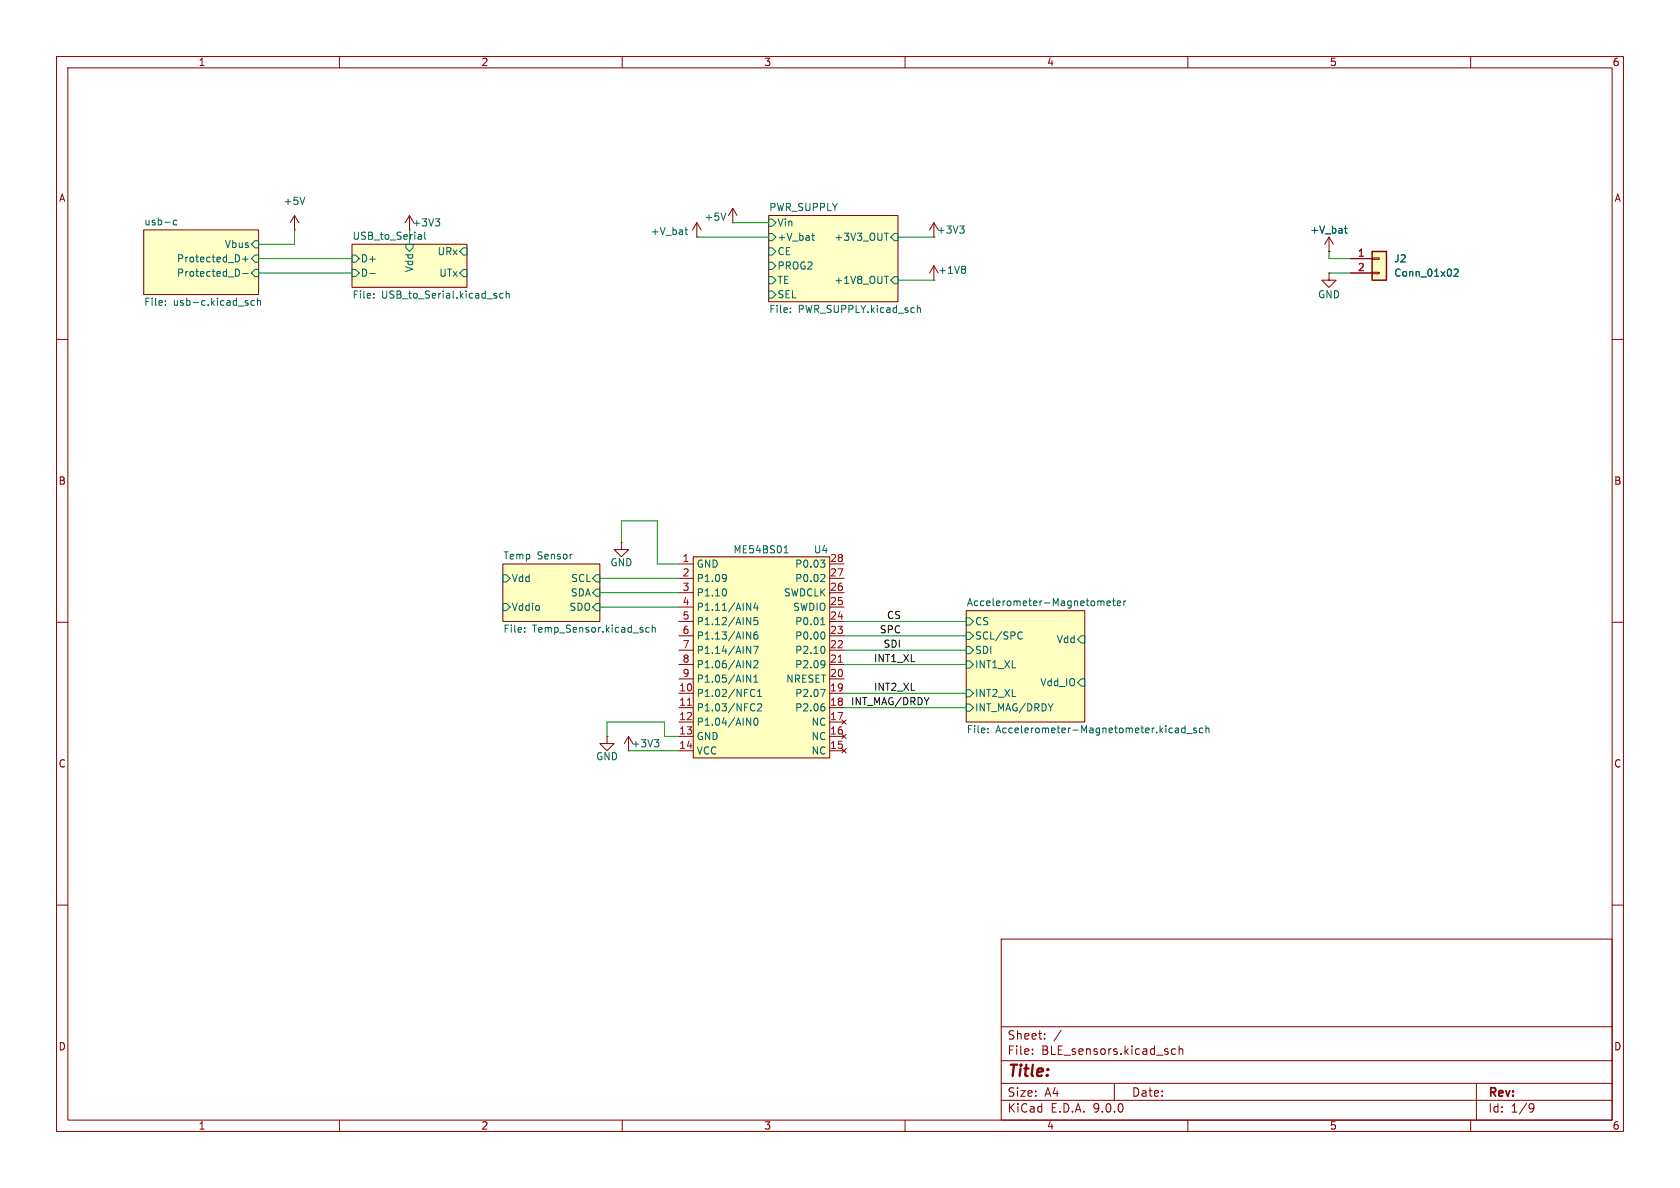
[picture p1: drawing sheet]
<svg xmlns="http://www.w3.org/2000/svg" width="297mm" height="210mm" viewBox="0 0 297 210" stroke-linecap="round" stroke-linejoin="round" font-family="sans-serif">
<g fill="none" stroke="#840000" stroke-width=".18">
<path d="M10 10h277v190h-277zM12 12h273v186h-273zM60 10v2M110 10v2M160 10v2M210 10v2M260 10v2M135.9 38.1h22.8v15.2h-22.8zM25.4 40.6h20.3v11.5h-20.3zM62.2 43.2h20.3v7.6h-20.3zM234.9 44.5h.1M234.9 48.3v1.2h1.3l-1.3 1.3-1.2-1.3h1.2"/>
<path d="M234.9 48.3h.1M234.9 41.9l-.7 1.3M234.9 41.9l.8 1.3M234.9 41.9v2.6M10 60h2M285 60h2M88.9 99.7h17.1v10.2h-17.1zM10 110h2M170.8 108h21v19.6h-21zM285 110h2M10 160h2M177 166h108v32h-108z"/>
<path d="M285 160h2M60 198v2M110 198v2M160 198v2M177 194.5h108M177 191.5h108M177 187.5h108M177 181.5h108M182.5 186.3v.1M182.5 185.5v.1M184.7 183.6v.1M184.7 182.8v.1"/>
<path d="M187.6 182.1l-1.3 2M197 191.5v3M207.8 185.5l-.4-.1-.3 .3v.4l.1 .2h.6M208.5 185.5l.2-.1 .3 .1 .1 .9M208.5 184.9v1.5M210 198v2M260 198v2M261 191.5v6.5M270.6 195.1l.5 .1a.99 .99 0 0 1-.4 1.4h-.2M271.2 195.7l-.3 .3h-.3"/>
</g>
<g fill="#ffffc8" stroke="#ffffc8" stroke-width=".18">
<path d="M135.9 38.1h22.8v15.2h-22.8z"/>
<path d="M62.2 43.2h20.3v7.6h-20.3z"/>
<path d="M25.4 40.6h20.3v11.5h-20.3z"/>
</g>
<g fill="#ffffc2" stroke="#ffffc2" stroke-width=".18">
<path d="M170.8 108h21v19.6h-21z"/>
<path d="M88.9 99.7h17.1v10.2h-17.1z"/>
</g>
<g fill="none" stroke="#006464" stroke-width=".18">
<path d="M31.2 39l-.3-.1-.3 .3 .2 .5h.4M135.9 38.7h.6l.7 .7-.7 .6h-.6zM237.9 39.9v1.1l.3 .2M29.2 53.9v.1M29.2 53.2v.1M42.1 47.6l.2 .5-.2 .7M42.9 48.4h1M42.9 45.8h1M43.4 45.3v1M43.7 53.6l.2 .1-.2 .3M43.7 53.1l.1 .1M44.4 45.7l.7-.6h.6v1.3h-.6z"/>
<path d="M44.4 48.3l.7-.7h.6v1.3h-.6zM45 53.2l-.4-.1-.2 .3 .1 .5h.5M45.1 42.5h.6v1.3h-.6l-.7-.6zM45.5 53.3l.2-.2 .3 .1 .1 .8M45.5 52.7v1.3M62.2 45.1h.7l.6 .6-.6 .7h-.7zM62.2 47.6h.7l.6 .7-.6 .6h-.7zM65.4 48.4h.9M66.1 52.6v.1M66.1 51.9v.1M71.8 43.2h1.2v.6l-.6 .7-.6-.7zM74.3 41.5l.2 .1v.7"/>
<path d="M74.5 42.2l-.4 .1M74.5 41.8h-.4M75.1 41v1.1l.2 .2M81.3 44.5l.6-.7h.6v1.3h-.6zM81.9 47.6h.6v1.3h-.6l-.6-.6zM88.9 51.9h-.3l-.3 .2 .2 .5h.4M89.5 52l.2-.1h.3v.8M89.5 51.4v1.3M135.9 41.3h.6l.7 .6-.7 .6h-.6zM135.9 43.8h.6l.7 .7-.7 .6h-.6zM135.9 46.4h.6l.7 .6-.7 .6h-.6zM135.9 51.4h.6l.7 .7-.7 .6h-.6z"/>
<path d="M135.9 48.9h.6l.7 .6-.7 .7h-.6zM139.7 55.1v.1M139.7 54.5v.1M143.5 41.6h.5M143.7 41.2v1.1l.3 .2M156.3 48.8h.8M156.3 41.2h.8M157.5 49.5l.6-.6h.6v1.3h-.6zM157.5 41.9l.6-.6h.6v1.2h-.6zM162.2 54v1.2M162.2 54.5l.2-.1 .3 .1v.7M237.7 40.4h.5"/>
<path d="M88.9 101.6h.6l.7 .6-.7 .7h-.6zM88.9 106.7h.6l.7 .6-.7 .7h-.6zM92.7 111.6v.2M92.7 111v.1M104.8 102.2l.6-.6h.6v1.3h-.6zM104.8 107.3l.6-.6h.6v1.3h-.6zM105.4 104.1h.6v1.3h-.6l-.6-.6zM114.8 111l-.4-.1-.2 .3 .1 .5h.5M115.3 111l.2-.1 .3 .1 .1 .8M115.3 110.5v1.3M170.8 109.2h.6l.7 .7-.7 .6h-.6zM170.8 116.8h.6l.7 .7-.7 .6h-.6z"/>
<path d="M170.8 111.8h.6l.7 .6-.7 .6h-.6zM170.8 114.3h.6l.7 .6-.7 .7h-.6zM180.4 111.7l.3 .1M180.7 112.9l-.3 .1M191.1 112.4h.7v1.3h-.7l-.6-.7zM194.8 106.2l.4 .2v.7M195.7 106.7l.6-.2v-.2l-.4-.1-.2 .2 .1 .6h.5M196.7 106.2h.5M196.9 105.8v1.1l.3 .2M197.5 106.7l.6-.2v-.2l-.4-.1-.2 .2 .1 .6h.5M198.7 106.2v.9M199 106.2l-.3 .3"/>
<path d="M170.8 121.9h.6l.7 .7-.7 .6h-.6zM170.8 124.5h.6l.7 .6-.7 .6h-.6zM174.7 129.4v.1M174.7 128.8v.1M191.1 120h.7v1.3h-.7l-.6-.6zM208.3 128.8l.1 .7M208.4 129.5h-.2M208.4 129l-.2 .1M209.5 128.3v1.2M209.5 128.8l-.4-.1-.2 .2 .1 .6h.5M209.8 129.7h1M211.5 128.8l-.3-.1-.2 .2 .1 .2 .4 .1v.3h-.5"/>
<path d="M212.6 128.8l-.3-.1-.3 .2 .2 .6h.4M213.2 128.8l.2-.1 .3 .1v.7M213.2 128.3v1.2"/>
</g>
<path d="M122.6 98.4h24.1v35.6h-24.1z" fill="#ffffc2"/>
<g fill="none" stroke="#840000" stroke-width=".18">
<path d="M120 99.7h2.6M122.6 98.4h24.1v35.6h-24.1zM146.7 99.7h2.5M120 102.2h2.6M120 104.8h2.6M120 107.3h2.6M120 109.9h2.6M120 112.4h2.6M120 114.9h2.6M120 117.5h2.6M146.7 102.2h2.5M146.7 104.8h2.5"/>
<path d="M146.7 107.3h2.5M146.7 109.9h2.5M146.7 112.4h2.5M146.7 114.9h2.5M146.7 117.5h2.5M120 120h2.6M120 122.6h2.6M120 125.1h2.6M120 127.6h2.6M120 130.2h2.6M120 132.7h2.6M146.7 120h2.5"/>
<path d="M146.7 122.6h2.5M146.7 125.1h2.5M146.7 127.6h2.5M146.7 130.2h2.5M146.7 132.7h2.5M148.8 127.3l.8 .7M148.8 129.8l.8 .8M148.8 132.3l.8 .8M149.6 127.3l-.8 .7M149.6 129.8l-.8 .8M149.6 132.3l-.8 .8"/>
</g>
<g fill="none" stroke="#006464" stroke-width=".18">
<path d="M138.6 97.7h.7M138.7 96.8l.3-.3v1.2M145 99h.8l-.4 .5M145.6 99.5l.2 .2v.3l-.2 .3M128.1 104.1a.79 .79 0 0 1 0 1.3M128.2 101.5l.2 .2a1.03 1.03 0 0 1-.2 1.1M128.4 102.1l-.2 .2M132 106.6l.7 1.3v-1.3M132 109.2l.7 1.2v-1.2M132 111.7l.7 1.3v-1.3M132 114.2l.7 1.3v-1.3M132 116.8l.7 1.3v-1.3"/>
<path d="M132 119.3l.7 1.3v-1.3M133.2 114.2h.8l-.5 1.3M133.3 116.9l.4-.1 .3 .3-.8 1h.8M133.3 119.7l.3-.4v1.3M133.6 106.6l-.3 .9h.7M133.9 107v.9M133.9 111.7l-.4 .1a.86 .86 0 0 0 0 1.2l.4-.1 .1-.5-.3-.2h-.2l-.2 .2M133.9 109.2h-.6v.6l.1-.2 .5 .1 .1 .2-.1 .4-.2 .1-.4-.1M145.1 110.4h.7M145.4 109.3l.1-.1v1.2M145.5 111.7a.79 .79 0 0 1 0 1.3M145.5 114.2a.79 .79 0 0 1 0 1.3"/>
<path d="M145.6 101.5l.2 .3v.3l-.8 .7h.8M145.6 116.8l.2 .1a1.03 1.03 0 0 1-.2 1.1M145.8 117.3l-.2 .3M132 126.9l.7 1.3v-1.3M132.9 121.9h.3l.2 .1M133.2 124.4l.2 .1M133.3 120.6h.7M133.4 123l-.2 .1h-.3M133.4 125.6l-.2 .1M133.4 127l.2-.1a.68 .68 0 0 1 .4 .7 .68 .68 0 0 1-.4 .6 .84 .84 0 0 1-.2-1.2zM133.9 123.1h.8M133.9 122.2l.4-.3v1.2"/>
<path d="M133.9 124.5l.5-.1 .3 .4-.8 .9h.8M145 121.9h.9l-.5 1.2M145.5 124.4h.2M145.6 124.9l.2 .2v.3l-.2 .3"/>
</g>
<path d="M148.2 117.1h.7M121.5 124.7h.8" fill="none" stroke="#a90000" stroke-width=".18"/>
<path d="M242.6 44.5h2.5v5h-2.5z" fill="#ffffc2"/>
<path d="M242.6 44.5h2.5v5h-2.5z" fill="none" stroke="#840000" stroke-width=".25"/>
<g fill="none" stroke="#840000" stroke-width=".18">
<path d="M52.1 38.1l-.8 1.3M52.1 38.1l.7 1.3M52.1 38.1v2.5M72.4 38.1l-.8 1.3M72.4 38.1l.8 1.3M72.4 38.1v2.5M123.2 39.4l-.8 1.2M123.2 39.4l.8 1.2M123.2 39.4v2.5M129.5 39.4h.1M129.5 36.8l-.7 1.3M129.5 36.8l.8 1.3"/>
<path d="M129.5 36.8v2.6M165.1 39.4v2.5M165.1 39.4l-.8 1.2M165.1 39.4l.8 1.2M52.1 40.6h.1M123.2 41.9h.1M165.1 49.5h.1M165.1 47l-.8 1.3M165.1 47l.8 1.3M165.1 47v2.5M234.9 44.5h.1M238.8 45.7h3.8"/>
<path d="M238.8 48.3h3.8M242.6 45.6h1.2v.2h-1.2zM242.6 48.1h1.2v.3h-1.2zM109.9 95.9v1.3h1.2l-1.2 1.2-1.3-1.2h1.3M109.9 95.9h.1M107.3 130.2v1.2h1.3l-1.3 1.3-1.3-1.3h1.3M107.3 130.2h.1M111.1 130.2l-.7 1.2M111.1 130.2l.8 1.2M111.1 130.2v2.5"/>
</g>
<g fill="none" stroke="#006464" stroke-width=".18">
<path d="M53.9 34.9l-.4 1.2M76.9 38.7h.8l-.4 .5M77.5 39.2l.2 .2v.3l-.2 .2M128.3 37.7l-.4 1.2M169.7 39.9h.7l-.4 .5M237.9 39.9v1.1l.3 .2M121.1 40.6h.5M121.3 40.2v1.1l.3 .2M170.2 40.4l.2 .3v.3l-.2 .2M170.5 47.1l.2 .2-.2 .3 .2 .2v.3l-.2 .2M237.7 40.4h.5M257.1 47.7l.5-.1 .2 .3-.8 .9h.8"/>
<path d="M115.7 130.8h.8l-.5 .4M116.2 131.2l.3 .3v.3l-.3 .2"/>
</g>
<g fill="none" stroke="#009600" stroke-width=".18">
<path d="M129.5 39.4h6.4M45.7 45.7h16.5M45.7 48.3h16.5M52.1 40.6v2.6h-6.4M123.2 41.9h12.7M158.7 41.9h6.4M158.7 49.5h6.4M234.9 44.5v1.2h3.9M234.9 48.3h3.9M109.9 95.9v-3.8h6.3v7.6h3.8M106 107.3h14M106 102.2h14"/>
<path d="M106 104.8h14M149.2 109.9h21.6M149.2 114.9h21.6M149.2 117.5h21.6M149.2 112.4h21.6M107.3 130.2v-2.6h10.2v2.6h2.5M111.1 132.7h8.9M149.2 122.6h21.6M149.2 125.1h21.6"/>
</g>
<text font-size="2.8" fill="#840000" x="178" y="190.9">Title:</text>
<g font-size="2.1" fill="#840000">
<text x="178" y="184">Sheet:</text>
<text x="178" y="186.7">File:</text>
<text x="184.1" y="186.7">BLE_sensors.kicad_sch</text>
<text x="178" y="196.9">KiCad</text>
<text x="178" y="194.1">Size:</text>
<text x="184.7" y="194.1">A4</text>
<text x="185.7" y="196.9">E.D.A.</text>
<text x="193.3" y="196.9">9.0.0</text>
<text x="200" y="194.1">Date:</text>
<text x="263" y="194.3">Rev:</text>
<text x="263" y="196.9">Id:</text>
<text x="267.1" y="196.9">1/9</text>
</g>
<g font-size="1.8" fill="#840000">
<text x="35" y="11.9">1</text>
<text x="85" y="11.9">2</text>
<text x="135" y="11.9">3</text>
<text x="185" y="11.9">4</text>
<text x="235" y="11.9">5</text>
<text x="285" y="11.9">6</text>
<text x="10.3" y="35.9">A</text>
<text x="285.3" y="35.9">A</text>
<text x="10.3" y="85.9">B</text>
<text x="285.3" y="85.9">B</text>
<text x="10.3" y="135.9">C</text>
<text x="285.3" y="135.9">C</text>
<text x="10.3" y="185.9">D</text>
<text x="285.3" y="185.9">D</text>
<text x="35" y="199.9">1</text>
<text x="85" y="199.9">2</text>
<text x="135" y="199.9">3</text>
<text x="185" y="199.9">4</text>
<text x="235" y="199.9">5</text>
<text x="285" y="199.9">6</text>
</g>
<g font-size="1.8" fill="#006464">
<text x="25.4" y="39.9">usb-c</text>
<text x="50" y="36.4">+5V</text>
<text x="72.8" y="40.2">+3V3</text>
<text x="114.9" y="41.8">+V_bat</text>
<text x="124.5" y="39.2">+5V</text>
<text x="135.9" y="37.4">PWR_SUPPLY</text>
<text x="137.4" y="40.2">Vin</text>
<text x="165.5" y="41.5">+3V3</text>
<text x="231.5" y="41.5">+V_bat</text>
<text x="31.2" y="46.6">Protected_D+</text>
<text x="39.6" y="44">Vbus</text>
<text x="63.7" y="46.6">D+</text>
<text x="77.3" y="45.3">URx</text>
<text x="137.4" y="42.8">+V_bat</text>
<text x="137.4" y="45.3">CE</text>
<text x="137.4" y="47.9">PROG2</text>
<text x="147.4" y="42.8">+3V3_OUT</text>
<text x="246.4" y="46.6">J2</text>
<text x="31.2" y="49.1">Protected_D-</text>
<text x="62.2" y="53.1">File:</text>
<text x="63.7" y="49.1">D-</text>
<text x="67.5" y="53.1">USB_to_Serial.kicad_sch</text>
<text x="73.3" y="48.2" transform="rotate(-90 73.3 48.2)">Vdd</text>
<text x="77.6" y="49.1">UTx</text>
<text x="137.4" y="52.9">SEL</text>
<text x="137.4" y="50.4">TE</text>
<text x="147.4" y="50.4">+1V8_OUT</text>
<text x="165.8" y="48.6">+1V8</text>
<text x="232.9" y="52.9">GND</text>
<text x="246.4" y="49.1">Conn_01x02</text>
<text x="25.4" y="54.4">File:</text>
<text x="30.6" y="54.4">usb-c.kicad_sch</text>
<text x="135.9" y="55.7">File:</text>
<text x="141.1" y="55.7">PWR_SUPPLY.kicad_sch</text>
<text x="88.9" y="99">Temp</text>
<text x="95" y="99">Sensor</text>
<text x="107.8" y="100.3">GND</text>
<text x="123.1" y="100.6">GND</text>
<text x="129.6" y="98">ME54BS01</text>
<text x="140.5" y="100.6">P0.03</text>
<text x="143.8" y="98">U4</text>
<text x="90.4" y="103.1">Vdd</text>
<text x="100.8" y="105.6">SDA</text>
<text x="100.9" y="103.1">SCL</text>
<text x="123.1" y="103.1">P1.09</text>
<text x="123.1" y="105.6">P1.10</text>
<text x="138.5" y="105.6">SWDCLK</text>
<text x="140.5" y="103.1">P0.02</text>
<text x="170.8" y="107.2">Accelerometer-Magnetometer</text>
<text x="88.9" y="112.2">File:</text>
<text x="90.4" y="108.2">Vddio</text>
<text x="94.1" y="112.2">Temp_Sensor.kicad_sch</text>
<text x="100.6" y="108.2">SDO</text>
<text x="123.1" y="108.2">P1.11/AIN4</text>
<text x="123.1" y="110.7">P1.12/AIN5</text>
<text x="123.1" y="113.3">P1.13/AIN6</text>
<text x="140.1" y="108.2">SWDIO</text>
<text x="140.5" y="110.7">P0.01</text>
<text x="140.5" y="113.3">P0.00</text>
<text x="172.3" y="110.7">CS</text>
<text x="172.3" y="113.3">SCL/SPC</text>
<text x="186.7" y="113.9">Vdd</text>
<text x="123.1" y="115.8">P1.14/AIN7</text>
<text x="123.1" y="118.3">P1.06/AIN2</text>
<text x="140.5" y="115.8">P2.10</text>
<text x="140.5" y="118.3">P2.09</text>
<text x="172.3" y="118.3">INT1_XL</text>
<text x="172.3" y="115.8">SDI</text>
<text x="123.1" y="120.9">P1.05/AIN1</text>
<text x="123.1" y="123.4">P1.02/NFC1</text>
<text x="123.1" y="126">P1.03/NFC2</text>
<text x="138.9" y="120.9">NRESET</text>
<text x="140.5" y="123.4">P2.07</text>
<text x="140.5" y="126">P2.06</text>
<text x="172.3" y="123.4">INT2_XL</text>
<text x="172.3" y="126">INT_MAG/DRDY</text>
<text x="183.8" y="121.5">Vdd_IO</text>
<text x="123.1" y="128.5">P1.04/AIN0</text>
<text x="123.1" y="131">GND</text>
<text x="143.4" y="128.5">NC</text>
<text x="143.4" y="131">NC</text>
<text x="170.8" y="129.9">File:</text>
<text x="176" y="129.9">Accelerometer-Magnetometer.kicad_sch</text>
<text x="105.3" y="134.6">GND</text>
<text x="111.5" y="132.3">+3V3</text>
<text x="123.1" y="133.6">VCC</text>
<text x="143.4" y="133.6">NC</text>
</g>
<text font-size="1.8" fill="#009600" x="62.2" y="42.5">USB_to_Serial</text>
<g font-size="1.8" fill="#a90000">
<text x="240" y="45.5">1</text>
<text x="240" y="48">2</text>
<text x="120.6" y="99.4">1</text>
<text x="120.6" y="102">2</text>
<text x="146.6" y="99.4">28</text>
<text x="146.6" y="102">27</text>
<text x="120.6" y="104.5">3</text>
<text x="120.6" y="107.1">4</text>
<text x="146.6" y="104.5">26</text>
<text x="146.6" y="107.1">25</text>
<text x="120.6" y="109.6">5</text>
<text x="120.6" y="112.1">6</text>
<text x="146.6" y="109.6">24</text>
<text x="146.6" y="112.1">23</text>
<text x="120.6" y="114.7">7</text>
<text x="120.6" y="117.2">8</text>
<text x="120.6" y="119.8">9</text>
<text x="146.6" y="114.7">22</text>
<text x="146.6" y="117.2">21</text>
<text x="146.6" y="119.8">20</text>
<text x="120" y="122.3">10</text>
<text x="120" y="124.8">11</text>
<text x="146.6" y="122.3">19</text>
<text x="146.6" y="124.8">18</text>
<text x="120" y="127.4">12</text>
<text x="120" y="129.9">13</text>
<text x="146.6" y="127.4">17</text>
<text x="146.6" y="129.9">16</text>
<text x="120" y="132.5">14</text>
<text x="146.6" y="132.5">15</text>
</g>
<g font-size="1.8" fill="#0f0f0f">
<text x="155.4" y="112">SPC</text>
<text x="156.7" y="109.5">CS</text>
<text x="154.4" y="117.1">INT1_XL</text>
<text x="156.1" y="114.6">SDI</text>
<text x="150.4" y="124.7">INT_MAG/DRDY</text>
<text x="154.4" y="122.2">INT2_XL</text>
</g>
</svg>
